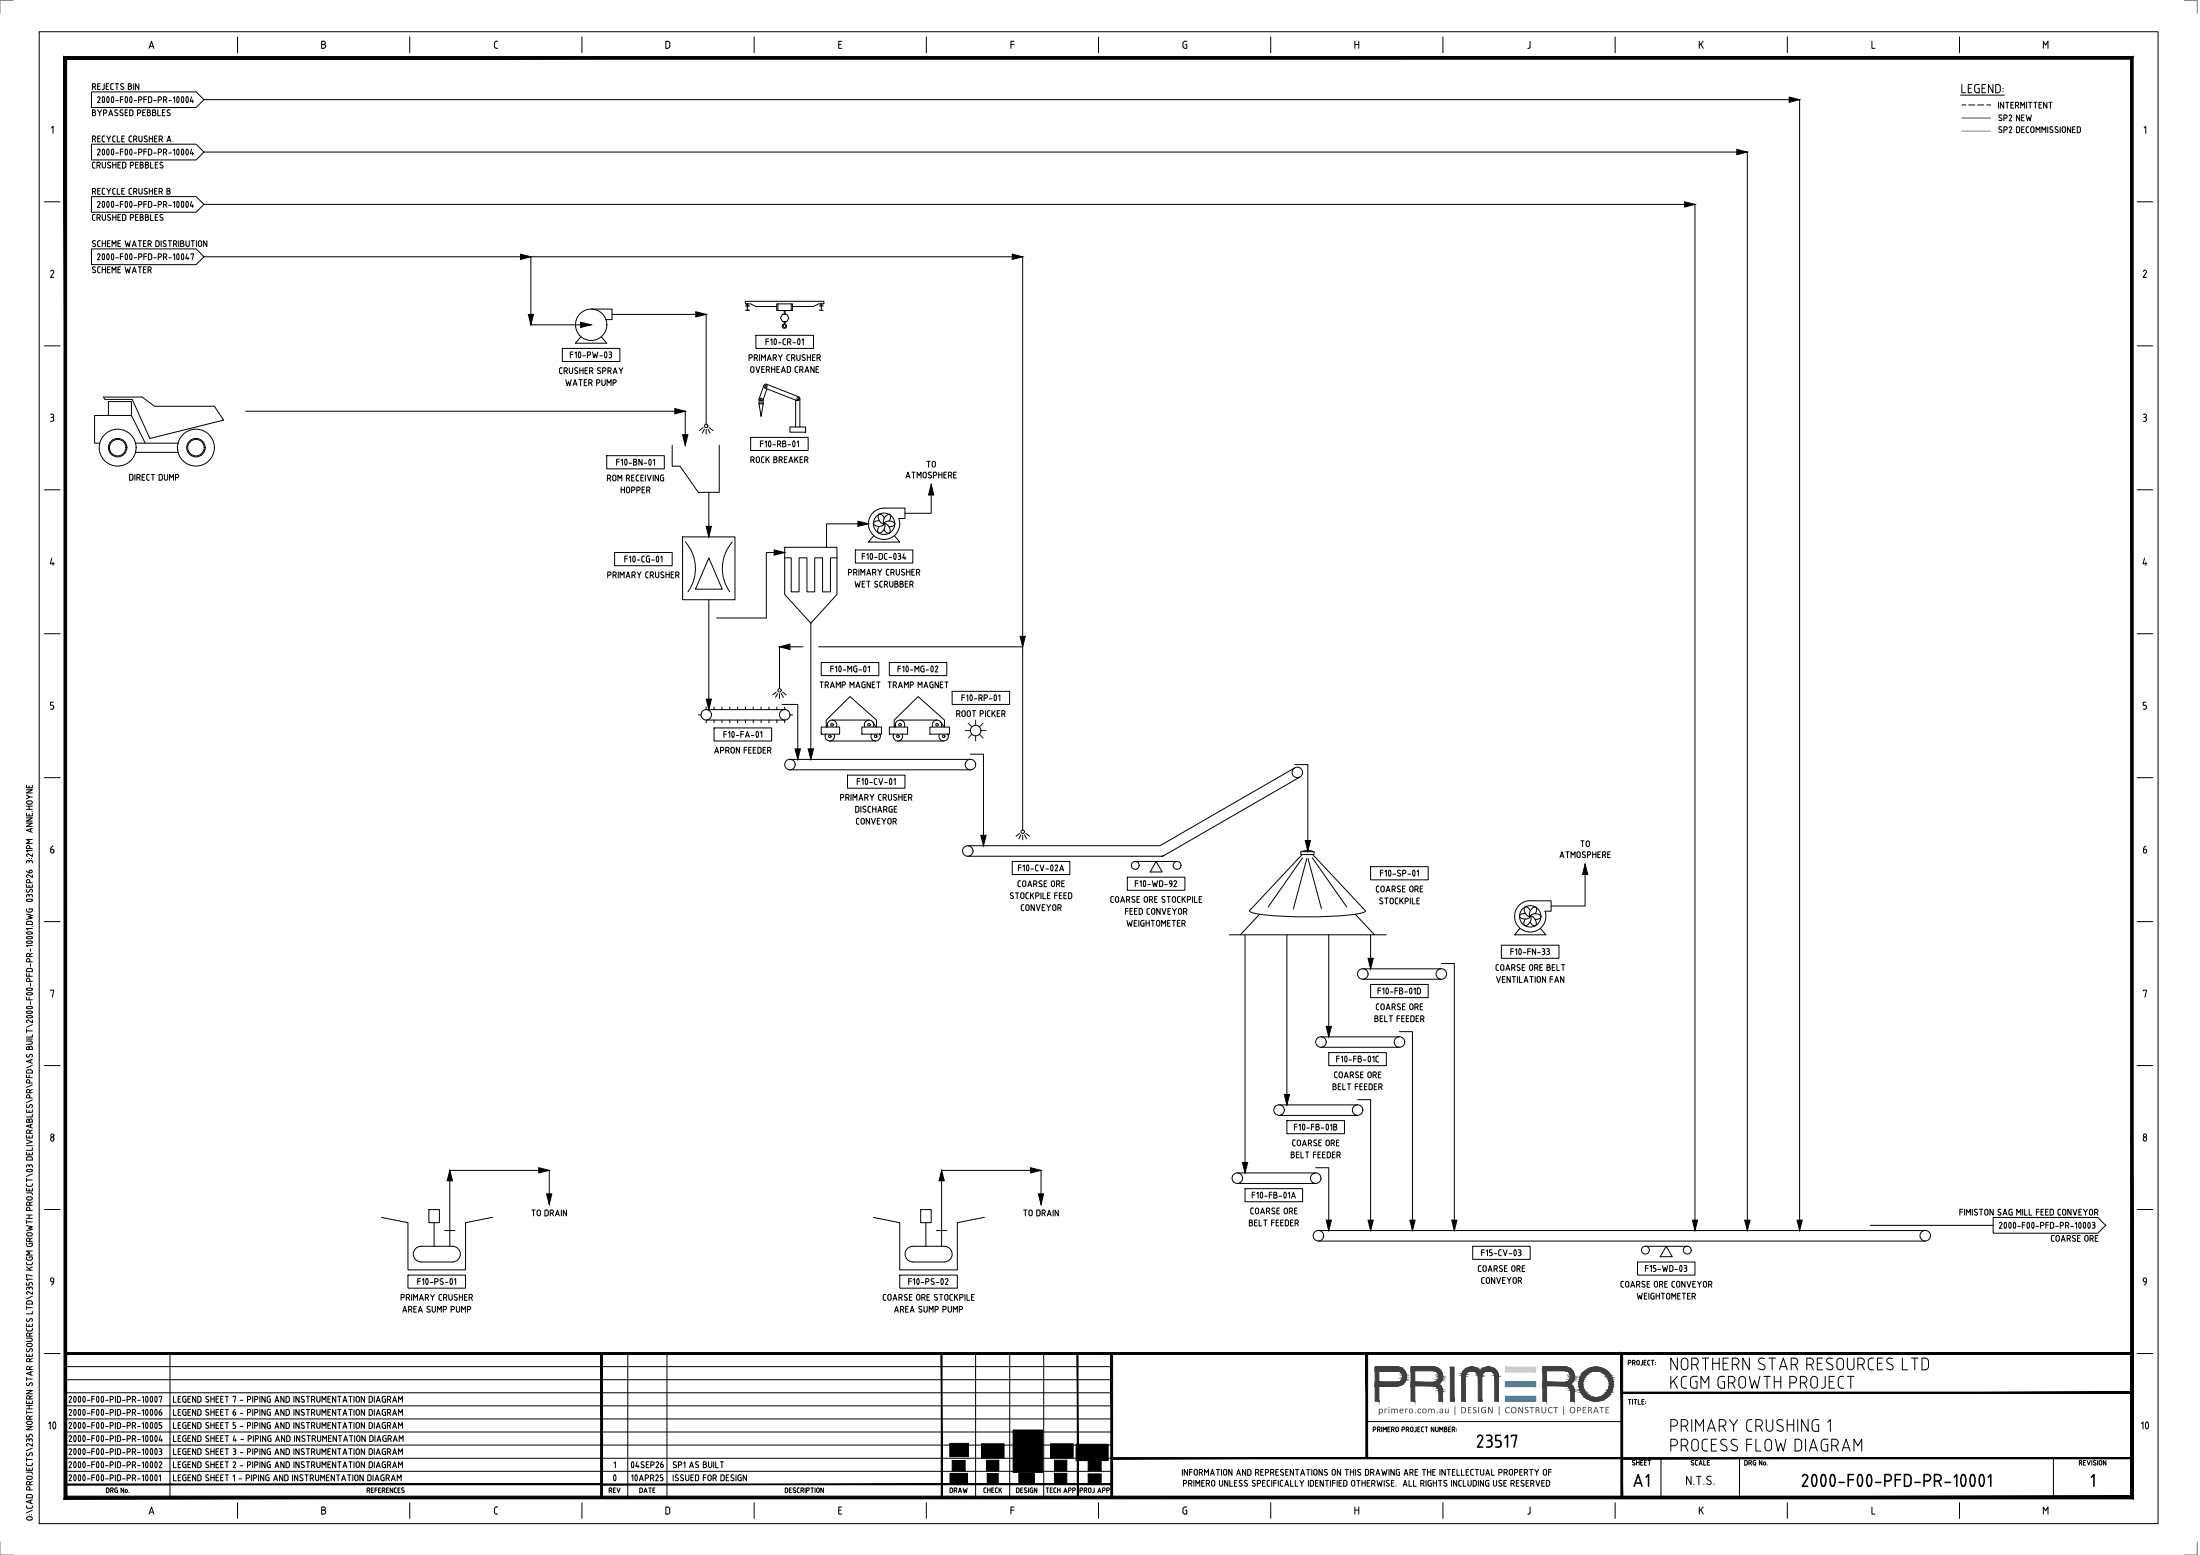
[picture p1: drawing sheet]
<svg xmlns="http://www.w3.org/2000/svg" width="841mm" height="594mm" viewBox="0 0 841 594" stroke-linecap="round" stroke-linejoin="round" font-family="sans-serif">
<g fill="none" stroke="#000" stroke-width=".38">
<path d="M15 12.1h810v570h-810zM35 35.1h40l3 3-3 3h-40zM78 38.1h610v432M749.5 36.3h16.7M35 55.1h40l3 3-3 3h-40zM78 58.1h590v412M750 40.1h1.5M752.6 40.1h2.3M756 40.1h2.4M759.5 40.1h1.5M35 75.1h40l3 3-3 3h-40zM78 78.1h570v392"/>
<path d="M35 95.1h40l3 3-3 3h-40zM78 98.1h312.9v219M202.9 98.1v26h23.1M226 118.1h8v4h-2.4M285 116.9h1.4h-.7v1.6h.7h-1.4M285.5 116.1h.3v.8h-.3zM296.9 116.1h6.1v2.5h-6.1zM296.9 117.1h-7.9l-2-1h-2.1v-1h30.1v1h-2.1l-1.9 1h-8M297.4 116.1v2.5M299.8 118.6v1.5M300.1 118.6v1.5M302.5 116.1v2.5"/>
<path d="M313.3 118.5h1.4M313.3 116.9h1.4M313.8 116.1v.8h.4v-.8h-.4M314 116.9v1.6M215 133.1h22v5h-22zM222 128.7l-2 2.4h11.9l-2-2.4M234 120.1h36v42M289 128.1h22v5h-22zM299.2 120.1h1.6l.8 1.4-.8 1.4h-1.6l-.8-1.4zM300.5 124.1a.85 .85 0 0 1-.3 1.3 .85 .85 0 0 1-1.2-.5 .85 .85 0 0 1 .7-1.1l.1-.9h.3v.8a.75 .75 0 0 0-.6 .6 .75 .75 0 0 0 .3 .8 .63 .63 0 0 0 .6-.3 .63 .63 0 0 0 0-.7h.1M39.5 151.7h14.9l4.7 3.5h22.9l3.5 5.3-28.2 7-6.8-14.9h-10.4zM41.4 158.7v-5.3h8.8v5.3"/>
<path d="M50.2 158.7h-14v10.6h1.9M50.2 158.7l5.3 10.6M93.9 157.1h168.1v13M290.2 154.3h1.6M290.2 153.9h1.6M290.2 152.7v1.6l.8 4.8 .8-4.8M290.2 152.3a.78 .78 0 0 0 .6 .9 .78 .78 0 0 0 .9-.5l.1 1.6M292.1 147.2l-1.9 5.1M293.1 146.8a.78 .78 0 0 0-1 .5 .78 .78 0 0 0 .4 1M293.1 146.8l12.2 4.7a.78 .78 0 0 1 .4 1 .78 .78 0 0 1-1 .5l-12.2-4.7M293.2 148.6l-1.5 4.1M304.2 152.8v10.3"/>
<path d="M305.8 152.3v10.8M51.8 169.3h16.3M51.8 172.8h16.3M231.9 174.1h22.1v5h-22.1zM268.8 163.4l-1.4 1.1M269.3 163.9l-.8 1.6M270 164.1v1.7M270.6 163.9l.8 1.6M271.1 163.4l1.4 1.1M275 170.1v18h-8l-7-10h-3v-8M287 167.1h21.9v5h-21.9zM302 163.1h6v2h-6z"/>
<path d="M271 188.1v17M333.5 196.1l2-1.5 1.6-.4 8.8-.1v4h-2.3a6 6 0 0 1-6.8 7.9 6 6 0 0 1-3.3-9.9zM336.1 198.9a1.59 1.59 0 0 0-2.1 1.4 2.68 2.68 0 0 0 4-.2M338.1 197.9a1.59 1.59 0 0 0-2.3-1.2 2.73 2.73 0 0 0 2.2 3.4 2.49 2.49 0 0 1 2.1-3.5 1.93 1.93 0 0 1-.2 2.5M356 185.1v11h-10.1M234.9 211.1h22.1v5h-22.1zM260.9 205.1h20.1v24h-20.1zM262 207.1a15.3 15.3 0 0 1 1 19M271 213.2l5.1 11.9h-10.2zM280 207.1a15.3 15.3 0 0 0-1 19M300 211.1h-7.1v25h-18.9M300 213.1h2.5v13h3v-13h3v13h2.9v-13h3.1v13h3v-13h2.5"/>
<path d="M300 209.1h20v18l-10 11-10-11zM327 210.1h22v5h-22zM332 200.1h-16v9M334.1 204.7l-2.1 2.4h12l-2.1-2.4M336.1 201.1a1.59 1.59 0 0 0 .1 2.6 2.93 2.93 0 0 0 1.9-3.9 2.68 2.68 0 0 1 4 .4 1.93 1.93 0 0 1-2.3 1M338 200.1a2.49 2.49 0 0 1 1.9 3.6 1.93 1.93 0 0 1-2-1.5M271 229.1v42M310 238.1v52M307 247.1h-9v16M313 247.1h77.9M313.9 253.1h22.1v5h-22.1zM340 253.1h21.9v5h-21.9z"/>
<path d="M267 273.1h1M270 276.1v-1h30v1M270 270.1v1h30v-1M273 278.1h22v5h-22zM273 270.1v1M273 275.1v1M276 270.1v1M276 275.1v1M279 270.1v1M279 275.1v1M282 270.1v1M282 275.1v1"/>
<path d="M284.9 270.1v1M284.9 275.1v1M288 270.1v1M288 275.1v1M291 270.1v1M291 275.1v1M294 270.1v1M294 275.1v1M296.8 264.4l-1.4 1.1M297 270.1v1M297 275.1v1M297.3 264.9l-.8 1.6"/>
<path d="M298 265.1v1.7M298.7 264.9l.8 1.6M299 269.1h6v21M299.2 264.4l1.3 1.1M302 273.1h1M313.9 277.8h7.1v2.7h-7.1zM315.8 277.8v-2.7l9.2-9 10.1 9v2.7M316.3 276.5l-.3 1.3M316.5 277.7a1.8 1.8 0 0 1 1.6-2.6 1.8 1.8 0 0 1 1.6 2.6M318.1 275.1h14.1M329.5 277.8h7.5v2.7h-7.5zM330.6 277.7a1.8 1.8 0 0 1 1.6-2.6 1.8 1.8 0 0 1 1.6 2.6"/>
<path d="M333.7 275.9l1.2 1.9M340 277.8h7v2.7h-7zM341.8 277.8v-2.7l9.2-9 10.1 9v2.7M342.3 276.5l-.3 1.3M342.5 277.7a1.8 1.8 0 0 1 1.6-2.6 1.8 1.8 0 0 1 1.6 2.6M344 275.1h14.2M355.5 277.8h7.5v2.7h-7.5zM356.6 277.7a1.8 1.8 0 0 1 1.6-2.6 1.8 1.8 0 0 1 1.6 2.6M359.7 275.9l1.2 1.9M364 264.1h22v5h-22zM302 294.1h69M302 290.1h69"/>
<path d="M315.6 280.5l-.1 .4M315.6 280.5a1.8 1.8 0 0 0 1.6 2.6 1.8 1.8 0 0 0 1.6-2.6M317.2 283.1h17.5M324 296.1h21.9v5h-21.9zM333.2 280.5a1.8 1.8 0 0 0 1.6 2.6 1.8 1.8 0 0 0 1.5-2.6M336.4 280.5l.1 .4M341.6 280.5l-.1 .4M341.7 280.5a1.8 1.8 0 0 0 1.6 2.6 1.8 1.8 0 0 0 1.5-2.6M343.2 283.1h17.5M359.2 280.5a1.8 1.8 0 0 0 1.5 2.6 1.8 1.8 0 0 0 1.6-2.6M362.4 280.5l.1 .4M371 288.1h5v35"/>
<path d="M494.9 293.4l-51.5 29.7h-73.4M495 292.1h5v33M497 296.9l-52 30-1.1 .2M389.8 318.4l-1.4 1.1M390.3 319l-.8 1.5M390.9 319.1v1.8M391.6 319l.9 1.5M392.2 318.4l1.3 1.1M387 329.1h22v5h-22zM431 335.1h22v5h-22zM434 329.1h16M442 329.1l2.3 4h-4.6z"/>
<path d="M445 326.9l-.9 .2h-74.1M497.3 325.4h5v1.1h-5zM497.8 326.5l-20.2 21.5M497.8 325.4a5.7 5.7 0 0 1 4.1 0M497.9 327.8l-13.1 18.8M499.6 328l-5.1 19.2M500 328l5.2 19.2M501.7 327.8l13.2 18.8M501.9 326.5l20.2 21.5-.2 .2a37 37 0 0 1-12.9 1.9 132.1 132.1 0 0 1-30.2-1.4l-1.2-.7M524 331.1h22v5h-22zM606 330.1v16h-13M470 357.1h60"/>
<path d="M476 357.1v91M481.5 349.3l-7.3 7.8M492 357.1v65M508 357.1v39M518.1 349.3l7.3 7.8M524 357.1v13M581.1 354.7l-2.1 2.4h12l-2.1-2.4M583.2 349a1.59 1.59 0 0 0-2.2 1.3 2.68 2.68 0 0 0 4-.2M585 344.1h8v4h-2.4M585 350.1a2.49 2.49 0 0 1 4.1 .1 1.93 1.93 0 0 1-2.3 1M585 350.1a2.49 2.49 0 0 1 1.9 3.6 1.93 1.93 0 0 1-2-1.5M585 344.1a6 6 0 0 0-6 6.7 6 6 0 0 0 7.3 5.1 6 6 0 0 0 4.3-7.8"/>
<path d="M585 350.1a2.49 2.49 0 0 1-2.2 3.5 1.93 1.93 0 0 1 .3-2.5M585 348a1.59 1.59 0 0 0-2.2-1.2 2.68 2.68 0 0 0 2.2 3.3M586.9 349.1a1.59 1.59 0 0 0-.1-2.6 2.68 2.68 0 0 0-1.8 3.6M521 374.1h30M521 370.1h30M524 376.1h22v5h-22zM551 368.1h5v102M574 361.1h22v5h-22zM505 396.1h30M535 394.1h5v76M505 400.1h30M508 402.1h22v5h-22z"/>
<path d="M488.9 426.1h30.1M488.9 422.1h30.1M492 428.1h22v5h-22zM519 420.1h5v50M473 452.1h30M473 448.1h30M476 454.1h22v5h-22zM503 446.1h5v24M146 465.1l10 2v18.1h22v-18.1l10-2M164 462.1h4v5h-4zM165.9 467.1v9M170 470.1h3.9"/>
<path d="M210 460.1v-13h-38v29M334 465.1l10 2v18.1h22v-18.1l10-2M352 462.1h4v5h-4zM353.9 467.1v9M358 470.1h3.9M398 460.1v-13h-38v29M504 474.1h232M504 470.1h232M563 476.1h22v5h-22zM629 476.1h16M637 476.1l2.3 4h-4.6zM715 468.1h47"/>
<path d="M762 465.1h40l3 3-3 3h-40zM156 487.1h22v5h-22zM161 482.1h12M161 482.1a2.98 2.98 0 0 1-3-3 2.98 2.98 0 0 1 3-3h12a2.98 2.98 0 0 1 3 3 2.98 2.98 0 0 1-3 3M344 487.1h22v5h-22zM349 482.1h12M349 482.1a2.98 2.98 0 0 1-3-3 2.98 2.98 0 0 1 3-3h12a2.98 2.98 0 0 1 3 3 2.98 2.98 0 0 1-3 3M626 482.1h22v5h-22z"/>
<circle cx="226" cy="124.1" r="6"/>
<circle cx="291" cy="152.5" r=".4"/>
<circle cx="292.9" cy="147.5" r=".4"/>
<circle cx="305" cy="152.3" r=".4"/>
<circle cx="45" cy="171" r="7"/>
<circle cx="45" cy="171" r="3.5"/>
<circle cx="45" cy="171" r="3.2"/>
<circle cx="74.9" cy="171" r="7"/>
<circle cx="74.9" cy="171" r="3.5"/>
<circle cx="74.9" cy="171" r="3.2"/>
<circle cx="270" cy="162.7" r=".66"/>
<circle cx="338" cy="200.1" r="4.1"/>
<circle cx="270" cy="273.1" r="2.01"/>
<circle cx="298" cy="263.7" r=".66"/>
<circle cx="300" cy="273.1" r="2.01"/>
<circle cx="318.1" cy="276.9" r=".49"/>
<circle cx="332.2" cy="276.9" r=".49"/>
<circle cx="344.1" cy="276.9" r=".49"/>
<circle cx="358.2" cy="276.9" r=".49"/>
<circle cx="373" cy="279.1" r="2.01"/>
<circle cx="302" cy="292.1" r="2.01"/>
<circle cx="317.2" cy="281.3" r=".49"/>
<circle cx="334.8" cy="281.3" r=".49"/>
<circle cx="343.3" cy="281.3" r=".49"/>
<circle cx="360.7" cy="281.3" r=".49"/>
<circle cx="371" cy="292.1" r="2.01"/>
<circle cx="496" cy="295.1" r="2.01"/>
<circle cx="391" cy="317.7" r=".66"/>
<circle cx="370" cy="325.1" r="2.01"/>
<circle cx="434" cy="330.6" r="1.5"/>
<circle cx="450" cy="330.6" r="1.5"/>
<circle cx="585" cy="350.1" r="4.1"/>
<circle cx="521" cy="372.1" r="2.01"/>
<circle cx="551" cy="372.1" r="2.01"/>
<circle cx="505" cy="398.1" r="2.01"/>
<circle cx="535" cy="398.1" r="2.01"/>
<circle cx="489" cy="424.1" r="2.01"/>
<circle cx="519" cy="424.1" r="2.01"/>
<circle cx="473" cy="450.1" r="2.01"/>
<circle cx="503" cy="450.1" r="2.01"/>
<circle cx="504" cy="472.1" r="2.01"/>
<circle cx="629" cy="477.6" r="1.5"/>
<circle cx="645" cy="477.6" r="1.5"/>
<circle cx="736" cy="472.1" r="2.01"/>
</g>
<g fill="#000" stroke="#000" stroke-width=".38">
<path d="M684 37.1l4 1-4 1zM664 57.1l4 1-4 1zM644 77.1l4 1-4 1zM199 97.1l3.9 1-3.9 1zM387 97.1l3.9 1-3.9 1zM202 120.1h2l-1.1 4zM222 123.1l4 1-4 1zM266 119.1l4 1-4 1zM258 156.1l4 1-4 1zM260.9 166.1h2.1l-1 4zM356 185.1l1 4h-2zM270 201.1h1.9l-.9 4z"/>
<path d="M296 210.1l4 1-4 1zM328 199.1l4 1-4 1zM298 247.1l4-1v2zM390 243.1h2l-1.1 4zM270 267.1h1.9l-.9 4zM304 286.1h2l-1 4zM308.9 286.1h2.1l-1 4zM374.9 319.1h2.1l-1 4zM499 321.1h2l-1 4zM606 330.1l1 4h-2zM523 366.1h2l-1 4zM507 392.1h2l-1 4z"/>
<path d="M491 418.1h2l-1 4zM172 447.1l1 4h-2.1zM206 446.1l4 1-4 1zM360 447.1l1 4h-2zM394 446.1l4 1-4 1zM475 444.1h2l-1 4zM209 456.1h1.9l-.9 4zM397 456.1h1.9l-.9 4zM507 466.1h2l-1 4zM523 466.1h2l-1 4zM539 466.1h2l-1 4zM555 466.1h2l-1 4z"/>
<path d="M647 466.1h2l-1 4zM667 466.1h2l-1 4zM687 466.1h2l-1 4z"/>
</g>
<g fill="#000">
<circle cx="146" cy="465.1" r=".19"/>
<circle cx="188" cy="465.1" r=".19"/>
<circle cx="334" cy="465.1" r=".19"/>
<circle cx="376" cy="465.1" r=".19"/>
</g>
<path d="M369 279.1h2M370.1 276.3l1.5 1.4M373 275.1v2M374.9 279.1h2.1M375.8 276.3l-1.4 1.4M371.6 280.5l-1.5 1.5M373 281.1v2M374.4 280.5l1.4 1.5" fill="none" stroke="#1a1a1a" stroke-width=".38"/>
<path d="M750 45.1h11" fill="none" stroke="#00954a" stroke-width=".38"/>
<path d="M750 50.1h11" fill="none" stroke="#ff7f00" stroke-width=".38"/>
<g fill="#3f3f3f" stroke="#3f3f3f" stroke-width=".38">
<path d="M568.5 522.3h1z"/>
<path d="M609.1 522.4h2.1z"/>
<path d="M608.1 535.1h4l-.9 .2z"/>
<path d="M525.7 522.3h9.2zM525.7 522.3h9.2z"/>
<path d="M525.7 522.3l9.8 .2zM525.7 522.3l9.8 .2z"/>
<path d="M525.7 522.5l10.4 .3-.6-.3zM525.7 522.5l10.4 .3h-10.4z"/>
<path d="M525.7 522.8l10.9 .4-.5-.4zM525.7 522.8l10.9 .4h-10.9z"/>
<path d="M525.7 523.2l11.3 .5-.4-.5zM525.7 523.2l11.3 .5h-11.3z"/>
<path d="M525.7 523.7h11.3zM525.7 523.7h11.3z"/>
<path d="M534.3 523.7h2.7zM534.3 523.7h2.7z"/>
<path d="M534.6 523.7l2.4 .1zM534.6 523.7l2.4 .1z"/>
<path d="M535 523.8l2.2 .2zM535 523.8l2.2 .2z"/>
<path d="M535.3 524l2 .3-.1-.3zM535.3 524l2 .3h-1.7zM535.6 524.3h1.7zM535.6 524.3h1.7z"/>
<path d="M535.6 524.3l1.8 .3-.1-.3zM535.6 524.3l1.8 .3h-1.6z"/>
<path d="M535.8 524.6l1.7 .3-.1-.3zM535.8 524.6l1.7 .3h-1.5z"/>
<path d="M536 524.9h1.5zM536 524.9h1.5z"/>
<path d="M536 524.9l1.6 .4-.1-.4zM536 524.9l1.6 .4h-1.4z"/>
<path d="M536.2 525.3l1.4 .2v-.2zM536.2 525.3l1.4 .2h-1.4z"/>
<path d="M536.2 525.5l1.4 .2zM536.2 525.5l1.4 .2z"/>
<path d="M536.2 525.7l1.4 .3v-.3zM536.2 525.7l1.4 .3h-1.4z"/>
<path d="M536.2 526l1.4 .2zM536.2 526l1.4 .2z"/>
<path d="M536.2 526.2l1.4 .3v-.3zM536.2 526.2l1.4 .3h-1.4z"/>
<path d="M536.2 526.5l1.3 .4 .1-.4zM536.2 526.5l1.3 .4h-1.5zM536 526.9h1.5zM536 526.9h1.5z"/>
<path d="M536 526.9l1.4 .3 .1-.3zM536 526.9l1.4 .3h-1.6z"/>
<path d="M535.8 527.2l1.5 .3 .1-.3zM535.8 527.2l1.5 .3h-1.7zM535.6 527.5h1.7zM535.6 527.5h1.7z"/>
<path d="M535.6 527.5l1.6 .2 .1-.2zM535.3 527.7l.3-.2 1.6 .2z"/>
<path d="M535.3 527.7l1.7 .2 .2-.2zM535 527.9l.3-.2 1.7 .2z"/>
<path d="M535 527.9h2zM534.6 528h2.4z"/>
<path d="M534.6 528h2.4zM534.3 528h2.7z"/>
<path d="M525.7 523.7l1.4 4.3v-4.3zM525.7 523.7l1.4 4.3h-1.4z"/>
<path d="M525.7 528h11.3zM525.7 528h11.3z"/>
<path d="M525.7 528l10.9 .5 .4-.5zM525.7 528l10.9 .5h-10.9z"/>
<path d="M525.7 528.5l10.4 .4 .5-.4zM525.7 528.5l10.4 .4h-10.4z"/>
<path d="M525.7 528.9l9.8 .3 .6-.3zM525.7 528.9l9.8 .3h-9.8z"/>
<path d="M525.7 529.2h9.8zM525.7 529.2l9.2 .2z"/>
<path d="M525.7 529.4h9.2zM525.7 529.4l8.6 .1z"/>
<path d="M525.7 529.5l1.4 5.9v-5.9zM525.7 529.5l1.4 5.9h-1.4z"/>
<path d="M539.4 522.3h9.4zM539.4 522.3h9.4z"/>
<path d="M539.4 522.3l10 .2-.6-.2zM539.4 522.3l10 .2h-10z"/>
<path d="M539.4 522.5l10.6 .3-.6-.3zM539.4 522.5l10.6 .3h-10.6z"/>
<path d="M539.4 522.8l11.1 .5-.5-.5zM539.4 522.8l11.1 .5h-11.1z"/>
<path d="M539.4 523.3l11.4 .4-.3-.4zM539.4 523.3l11.4 .4h-11.4z"/>
<path d="M548.1 523.7h2.7zM548.1 523.7h2.7z"/>
<path d="M548.5 523.7l2.4 .1zM548.5 523.7l2.4 .1z"/>
<path d="M548.7 523.8h2.2zM548.7 523.8h2.2z"/>
<path d="M548.8 523.8l2.2 .2zM548.8 523.8l2.2 .2z"/>
<path d="M549.1 524l2 .3-.1-.3zM549.1 524l2 .3h-1.7z"/>
<path d="M549.4 524.3l1.8 .1zM549.4 524.3l1.8 .1z"/>
<path d="M549.5 524.4l1.7 .2zM549.5 524.4l1.7 .2z"/>
<path d="M549.7 524.6l1.6 .3-.1-.3zM549.7 524.6l1.6 .3h-1.5z"/>
<path d="M549.8 524.9l1.6 .2zM549.8 524.9l1.6 .2z"/>
<path d="M549.9 525.1l1.5 .2v-.2zM549.9 525.1l1.5 .2h-1.4z"/>
<path d="M550 525.3l1.5 .4-.1-.4zM550 525.3l1.5 .4h-1.5z"/>
<path d="M550 525.7l1.5 .1zM550 525.7l1.5 .1z"/>
<path d="M550 525.8l1.4 .2 .1-.2zM550 525.8l1.4 .2h-1.4z"/>
<path d="M550 526l1.4 .4v-.4zM550 526l1.4 .4h-1.4z"/>
<path d="M550 526.4l1.4 .1zM550 526.4l1.4 .1z"/>
<path d="M550 526.5l1.3 .4 .1-.4zM550 526.5l1.3 .4h-1.5z"/>
<path d="M549.8 526.9l1.5 .2v-.2zM549.8 526.9l1.5 .2h-1.6z"/>
<path d="M549.7 527.1h1.6zM549.7 527.1l1.5 .1z"/>
<path d="M549.7 527.2l1.4 .3 .1-.3zM549.7 527.2l1.4 .3h-1.7z"/>
<path d="M549.4 527.5l1.6 .2 .1-.2zM549.1 527.7l.3-.2 1.6 .2z"/>
<path d="M549.1 527.7h1.9zM549.1 527.7h1.9z"/>
<path d="M549.1 527.7h1.9zM548.8 527.9h2.1z"/>
<path d="M548.8 527.9h2.1zM548.5 528h2.3z"/>
<path d="M548.5 528h2.3zM548.1 528h2.7z"/>
<path d="M539.4 523.7l1.5 4.3v-4.3zM539.4 523.7l1.5 4.3h-1.5z"/>
<path d="M539.4 528l11.2 .3 .2-.3zM539.4 528l11.2 .3h-11.2z"/>
<path d="M539.4 528.3l10.7 .5 .5-.5zM539.4 528.3l10.7 .5h-10.7z"/>
<path d="M539.4 528.8l11.2 .4-.5-.4zM539.4 528.8l11.2 .4h-11.2z"/>
<path d="M539.4 529.2l11.4 .3-.2-.3zM539.4 529.2l11.4 .3h-11.4z"/>
<path d="M548.1 529.5h2.7zM548.1 529.5h2.7z"/>
<path d="M548.4 529.5l2.5 .1zM548.4 529.5l2.5 .1z"/>
<path d="M548.8 529.6l2.2 .1zM548.8 529.6l2.2 .1z"/>
<path d="M549 529.7l2 .1zM549 529.7l2 .1z"/>
<path d="M549.1 529.8l2 .2-.1-.2zM549.1 529.8l2 .2z"/>
<path d="M549.4 530l1.8 .2-.1-.2zM549.4 530l1.8 .2h-1.6z"/>
<path d="M549.6 530.2l1.6 .1zM549.6 530.2l1.6 .1z"/>
<path d="M549.7 530.3l1.6 .2-.1-.2zM549.7 530.3l1.6 .2h-1.5z"/>
<path d="M549.8 530.5l1.6 .4-.1-.4zM549.8 530.5l1.6 .4h-1.5z"/>
<path d="M549.9 530.9l1.5 .1zM549.9 530.9l1.5 .1z"/>
<path d="M550 531l1.4 .3v-.3zM550 531l1.4 .3h-1.4z"/>
<path d="M550 531.3l1.5 .3-.1-.3zM550 531.3l1.5 .3h-1.5z"/>
<path d="M550 531.6l1.5 3.8v-3.8zM550 531.6l1.5 3.8h-1.5z"/>
<path d="M539.4 529.5l1.5 5.9v-5.9zM539.4 529.5l1.5 5.9h-1.5z"/>
<path d="M554.4 522.3l1.5 13.1v-13.1zM554.4 522.3l1.5 13.1h-1.5z"/>
<path d="M562.7 522.3h.4zM562.1 522.3h1z"/>
<path d="M562.1 522.3h1.2zM562 522.3h1.3z"/>
<path d="M568.5 522.3h1.1zM568.3 522.3h1.3z"/>
<path d="M562 522.3l1.7 .1zM561.6 522.4h2.1z"/>
<path d="M568.3 522.3l1.8 .1zM567.9 522.4h2.2z"/>
<path d="M567.9 522.4h2.3zM567.7 522.4h2.5z"/>
<path d="M561.6 522.4h2.3zM561.4 522.4h2.5z"/>
<path d="M561.4 522.4l2.9 .2zM561 522.6h3.3z"/>
<path d="M567.7 522.4l2.9 .2zM567.4 522.6h3.2z"/>
<path d="M567.4 522.6l3.3 .1zM567.2 522.7h3.5z"/>
<path d="M561 522.6l3.4 .1zM560.9 522.7h3.5z"/>
<path d="M567.2 522.7l4 .2zM566.8 522.9l.4-.2 4 .2z"/>
<path d="M560.9 522.7l3.9 .2zM560.5 522.9l.4-.2 3.9 .2z"/>
<path d="M566.8 522.9l4.4 .1zM566.7 523h4.5z"/>
<path d="M560.5 522.9l4.4 .1zM560.5 522.9l4.4 .1z"/>
<path d="M560.4 523l4.9 .3-.4-.3zM560 523.3l.4-.3 4.9 .3z"/>
<path d="M566.7 523l4.9 .3-.4-.3zM566.3 523.3l.4-.3 4.9 .3z"/>
<path d="M566.3 523.3h5.4zM566.2 523.3h5.5z"/>
<path d="M560 523.3h5.4zM560 523.3h5.4z"/>
<path d="M566.2 523.3l5.9 .4-.4-.4zM566.2 523.3l5.9 .4h-6.2z"/>
<path d="M559.9 523.3l5.8 .4-.3-.4zM559.9 523.3l5.8 .4h-6.1z"/>
<path d="M565.9 523.7h6.2zM565.9 523.7h6.2z"/>
<path d="M559.6 523.7h6.1zM559.6 523.7h6.1z"/>
<path d="M569.2 523.7l2.9 .1zM569.2 523.7l2.9 .1z"/>
<path d="M565.9 523.7h2.8zM565.9 523.7l2.4 .1z"/>
<path d="M562.9 523.7l2.9 .1zM562.9 523.7l2.9 .1z"/>
<path d="M559.6 523.7h2.8zM559.5 523.8h2.5z"/>
<path d="M565.8 523.8h2.5zM565.8 523.8h2.5z"/>
<path d="M563.3 523.8h2.5zM563.3 523.8h2.5z"/>
<path d="M569.6 523.8l2.6 .1zM569.6 523.8l2.6 .1z"/>
<path d="M563.3 523.8h5zM563.3 523.8l4.6 .1z"/>
<path d="M559.5 523.8h2.5zM559.5 523.8l2.1 .1z"/>
<path d="M570.1 523.9l2.3 .2-.2-.2zM570.1 523.9l2.3 .2z"/>
<path d="M563.8 523.9l3.7 .2 .4-.2zM563.8 523.9l3.7 .2z"/>
<path d="M559.4 523.9l1.8 .2 .4-.2zM559.4 523.9l1.8 .2h-2z"/>
<path d="M570.4 524.1h2zM570.4 524.1h2z"/>
<path d="M559.2 524.1h1.9zM559.2 524.1h2z"/>
<path d="M570.5 524.1l2 .3-.1-.3zM570.5 524.1l2 .3h-1.7z"/>
<path d="M564.1 524.1l3.1 .3 .3-.3zM564.1 524.1l3.1 .3h-2.7z"/>
<path d="M559.2 524.1l1.6 .3 .3-.3zM559.2 524.1l1.6 .3h-1.7z"/>
<path d="M559.1 524.4l1.5 .3 .2-.3zM559.1 524.4l1.5 .3h-1.6z"/>
<path d="M570.8 524.4l1.8 .3-.1-.3zM570.8 524.4l1.8 .3h-1.6z"/>
<path d="M571 524.7h1.6zM571 524.7h1.6z"/>
<path d="M564.5 524.4l2.4 .3 .3-.3zM564.5 524.4l2.4 .3h-2.2z"/>
<path d="M559 524.7h1.6zM559 524.7h1.6z"/>
<path d="M571 524.7l1.8 .4-.2-.4zM571 524.7l1.8 .4h-1.6z"/>
<path d="M564.7 524.7l2 .4 .2-.4zM564.7 524.7l2 .4h-1.8z"/>
<path d="M559 524.7l1.4 .4 .2-.4zM559 524.7l1.4 .4h-1.5z"/>
<path d="M571.2 525.1l1.6 .2v-.2zM571.2 525.1l1.6 .2h-1.5z"/>
<path d="M558.9 525.1l1.4 .2 .1-.2zM558.9 525.1l1.4 .2h-1.5z"/>
<path d="M571.3 525.3l1.5 .2v-.2zM571.3 525.3l1.5 .2h-1.4z"/>
<path d="M564.9 525.1l1.6 .4 .2-.4zM564.9 525.1l1.6 .4h-1.4z"/>
<path d="M558.8 525.3l1.4 .2 .1-.2zM558.8 525.3l1.4 .2h-1.4z"/>
<path d="M571.4 525.5l1.5 .4-.1-.4zM571.4 525.5l1.5 .4h-1.5z"/>
<path d="M565.1 525.5l1.4 .4v-.4zM565.1 525.5l1.4 .4h-1.4z"/>
<path d="M558.8 525.5l1.4 .4v-.4zM558.8 525.5l1.4 .4h-1.4z"/>
<path d="M571.4 525.9l1.5 9.5v-9.5zM571.4 525.9l1.5 9.5h-1.5z"/>
<path d="M565.1 525.9l1.4 9.5v-9.5zM565.1 525.9l1.4 9.5h-1.4z"/>
<path d="M558.8 525.9l1.4 9.5v-9.5zM558.8 525.9l1.4 9.5h-1.4z"/>
<path d="M609.1 522.4l3 .2zM608.1 522.6l1-.2 3 .2z"/>
<path d="M608.1 522.6l5 .4-1-.4zM607.1 523l1-.4 5 .4z"/>
<path d="M607.1 523l6.9 .5-.9-.5zM606.3 523.5l.8-.5 6.9 .5z"/>
<path d="M606.3 523.5l7.9 .2-.2-.2zM606.3 523.5l7.9 .2h-8.1z"/>
<path d="M610.2 523.7l4.1 .1zM610.2 523.7l4.1 .1z"/>
<path d="M606.1 523.7h4.1zM606 523.8h3.3z"/>
<path d="M611 523.8l3.6 .2-.3-.2zM611 523.8l3.6 .2h-2.7z"/>
<path d="M606 523.8l2.4 .2 .9-.2zM606 523.8l2.4 .2h-2.7z"/>
<path d="M611.9 524l2.9 .2zM611.9 524l2.9 .2z"/>
<path d="M605.7 524h2.7zM605.5 524.2h2.5z"/>
<path d="M612.3 524.2l2.6 .2-.1-.2zM612.3 524.2l2.6 .2z"/>
<path d="M605.5 524.2l2.1 .2 .4-.2zM605.5 524.2l2.1 .2h-2.3z"/>
<path d="M612.7 524.4l2.7 .5-.5-.5zM612.7 524.4l2.7 .5h-2z"/>
<path d="M605.3 524.4l1.5 .5 .8-.5zM605.3 524.4l1.5 .5h-1.9z"/>
<path d="M613.4 524.9h2zM613.4 524.9h2z"/>
<path d="M604.9 524.9h1.9zM604.8 524.9h2z"/>
<path d="M613.5 524.9l2.3 .6-.4-.6zM613.5 524.9l2.3 .6h-1.8z"/>
<path d="M604.8 524.9l1.4 .6 .6-.6zM604.8 524.9l1.4 .6h-1.7z"/>
<path d="M614 525.5l1.9 .3-.1-.3zM614 525.5l1.9 .3h-1.6z"/>
<path d="M604.5 525.5l1.5 .3 .2-.3zM604.5 525.5l1.5 .3h-1.7z"/>
<path d="M614.3 525.8l1.8 .5-.2-.5zM614.3 525.8l1.8 .5h-1.5z"/>
<path d="M604.3 525.8l1.4 .5 .3-.5zM604.3 525.8l1.4 .5h-1.6z"/>
<path d="M614.6 526.3l1.8 .5-.3-.5zM614.6 526.3l1.8 .5h-1.6z"/>
<path d="M604.1 526.3l1.4 .5 .2-.5zM604.1 526.3l1.4 .5h-1.6z"/>
<path d="M614.8 526.8l1.6 .3v-.3zM614.8 526.8l1.6 .3h-1.5z"/>
<path d="M603.9 526.8l1.4 .3 .2-.3zM603.9 526.8l1.4 .3h-1.5z"/>
<path d="M614.9 527.1l1.7 .7-.2-.7zM614.9 527.1l1.7 .7h-1.5z"/>
<path d="M603.8 527.1l1.3 .7 .2-.7zM603.8 527.1l1.3 .7h-1.4z"/>
<path d="M615.1 527.8l1.5 .1zM615.1 527.8l1.5 .1z"/>
<path d="M603.7 527.8h1.4zM603.7 527.8l1.4 .1z"/>
<path d="M615.2 527.9l1.5 .9-.1-.9zM615.2 527.9l1.5 .9h-1.5z"/>
<path d="M603.6 527.9l1.4 .9 .1-.9zM603.6 527.9l1.4 .9h-1.4z"/>
<path d="M615.2 528.8l1.4 .9 .1-.9zM615.2 528.8l1.4 .9h-1.4z"/>
<path d="M603.6 528.8l1.5 .9-.1-.9zM603.6 528.8l1.5 .9h-1.5z"/>
<path d="M615.2 529.7h1.4zM615.2 529.7l1.4 .2z"/>
<path d="M603.6 529.7l1.5 .2zM603.6 529.7l1.5 .2z"/>
<path d="M615.1 529.9l1.3 .7 .2-.7zM615.1 529.9l1.3 .7h-1.5z"/>
<path d="M603.7 529.9l1.6 .7-.2-.7zM603.7 529.9l1.6 .7h-1.5z"/>
<path d="M614.9 530.6l1.5 .2v-.2zM614.9 530.6l1.5 .2h-1.6z"/>
<path d="M603.8 530.6l1.7 .2-.2-.2zM603.8 530.6l1.7 .2h-1.6z"/>
<path d="M614.8 530.8l1.3 .6 .3-.6zM614.8 530.8l1.3 .6h-1.5z"/>
<path d="M603.9 530.8l1.8 .6-.2-.6zM603.9 530.8l1.8 .6h-1.6z"/>
<path d="M614.6 531.4l1.3 .4 .2-.4zM614.6 531.4l1.3 .4h-1.6z"/>
<path d="M604.1 531.4l1.9 .4-.3-.4zM604.1 531.4l1.9 .4h-1.7z"/>
<path d="M614.3 531.8l1.5 .3 .1-.3zM614.3 531.8l1.5 .3h-1.8z"/>
<path d="M604.3 531.8l1.9 .3-.2-.3zM604.3 531.8l1.9 .3h-1.7z"/>
<path d="M614 532.1l1.4 .6 .4-.6zM613.5 532.7l.5-.6 1.4 .6z"/>
<path d="M604.5 532.1l2.3 .6-.6-.6zM604.5 532.1l2.3 .6h-2z"/>
<path d="M613.5 532.7h1.9zM613.5 532.7h1.9z"/>
<path d="M604.8 532.7h2zM604.8 532.7h2z"/>
<path d="M613.4 532.7l1.5 .5 .5-.5zM612.7 533.2l.7-.5 1.5 .5z"/>
<path d="M604.9 532.7l2.7 .5-.8-.5zM604.9 532.7l2.7 .5h-2.3z"/>
<path d="M612.7 533.2l2.1 .3 .1-.3zM612.3 533.5l.4-.3 2.1 .3z"/>
<path d="M605.3 533.2l2.7 .3zM605.3 533.2l2.7 .3h-2.5z"/>
<path d="M612.3 533.5h2.5zM611.9 533.6h2.7z"/>
<path d="M605.5 533.5l2.9 .1zM605.5 533.5l2.9 .1z"/>
<path d="M611.9 533.6l2.4 .3 .3-.3zM611 533.9l.9-.3 2.4 .3z"/>
<path d="M605.7 533.6l3.6 .3zM605.7 533.6l3.6 .3h-3.3z"/>
<path d="M611 533.9h3.3zM610.2 533.9h4z"/>
<path d="M606 533.9h4.2zM606 533.9h4.2z"/>
<path d="M606.1 533.9l7.9 .2 .2-.2zM606.1 533.9l7.9 .2h-7.7z"/>
<path d="M606.3 534.1l6.8 .5 .9-.5zM606.3 534.1l6.8 .5h-6z"/>
<path d="M607.1 534.6l5 .5 1-.5zM607.1 534.6l5 .5h-4z"/>
<path d="M608.1 535.1l3.1 .2zM609.1 535.3h2.1z"/>
<path d="M589.8 522.3h9.3zM589.8 522.3h9.3z"/>
<path d="M589.8 522.3l9.9 .2-.6-.2zM589.8 522.3l9.9 .2h-9.9z"/>
<path d="M589.8 522.5l10.5 .3-.6-.3zM589.8 522.5l10.5 .3h-10.5z"/>
<path d="M589.8 522.8l11 .5-.5-.5zM589.8 522.8l11 .5h-11z"/>
<path d="M589.8 523.3l11.4 .4-.4-.4zM589.8 523.3l11.4 .4h-11.4z"/>
<path d="M598.5 523.7h2.7zM598.5 523.7h2.7z"/>
<path d="M598.8 523.7l2.5 .1zM598.8 523.7l2.5 .1z"/>
<path d="M599.1 523.8h2.2zM599.1 523.8h2.2z"/>
<path d="M599.2 523.8l2.1 .2zM599.2 523.8l2.1 .2z"/>
<path d="M599.5 524l2 .3-.2-.3zM599.5 524l2 .3h-1.7z"/>
<path d="M599.8 524.3l1.8 .1zM599.8 524.3l1.8 .1z"/>
<path d="M599.9 524.4l1.7 .2zM599.9 524.4l1.7 .2z"/>
<path d="M600 524.6l1.7 .3-.1-.3zM600 524.6l1.7 .3h-1.5z"/>
<path d="M600.2 524.9l1.6 .2zM600.2 524.9l1.6 .2z"/>
<path d="M600.3 525.1l1.5 .2v-.2zM600.3 525.1l1.5 .2h-1.5z"/>
<path d="M600.3 525.3l1.6 .4-.1-.4zM600.3 525.3l1.6 .4h-1.5z"/>
<path d="M600.4 525.7l1.5 .1zM600.4 525.7l1.5 .1z"/>
<path d="M600.4 525.8l1.5 .2v-.2zM600.4 525.8l1.5 .2h-1.5z"/>
<path d="M600.4 526l1.4 .4 .1-.4zM600.4 526l1.4 .4h-1.4z"/>
<path d="M600.4 526.4l1.4 .1zM600.4 526.4l1.4 .1z"/>
<path d="M600.3 526.5l1.4 .4 .1-.4zM600.3 526.5l1.4 .4h-1.5z"/>
<path d="M600.2 526.9l1.4 .2 .1-.2zM600.2 526.9l1.4 .2h-1.5z"/>
<path d="M600.1 527.1h1.5zM600.1 527.1l1.5 .1z"/>
<path d="M600 527.2l1.5 .3 .1-.3zM600 527.2l1.5 .3h-1.7z"/>
<path d="M599.8 527.5l1.6 .2 .1-.2zM599.5 527.7l.3-.2 1.6 .2z"/>
<path d="M599.5 527.7h1.9zM599.5 527.7h1.9z"/>
<path d="M599.5 527.7h1.9zM599.2 527.9h2.1z"/>
<path d="M599.2 527.9h2.1zM598.8 528h2.4z"/>
<path d="M598.8 528h2.4zM598.5 528h2.7z"/>
<path d="M589.8 523.7l1.4 4.3v-4.3zM589.8 523.7l1.4 4.3h-1.4z"/>
<path d="M589.8 528l11.2 .3 .2-.3zM589.8 528l11.2 .3h-11.2z"/>
<path d="M589.8 528.3l10.7 .5 .5-.5zM589.8 528.3l10.7 .5h-10.7z"/>
<path d="M589.8 528.8l11.2 .4-.5-.4zM589.8 528.8l11.2 .4h-11.2z"/>
<path d="M589.8 529.2l11.4 .3-.2-.3zM589.8 529.2l11.4 .3h-11.4z"/>
<path d="M598.5 529.5h2.7zM598.5 529.5h2.7z"/>
<path d="M598.8 529.5l2.5 .1zM598.8 529.5l2.5 .1z"/>
<path d="M599.1 529.6l2.2 .1zM599.1 529.6l2.2 .1z"/>
<path d="M599.4 529.7l1.9 .1zM599.4 529.7l1.9 .1z"/>
<path d="M599.4 529.8l2.1 .2-.2-.2zM599.4 529.8l2.1 .2z"/>
<path d="M599.7 530l1.9 .2-.1-.2zM599.7 530l1.9 .2h-1.6z"/>
<path d="M600 530.2l1.6 .1zM600 530.2l1.6 .1z"/>
<path d="M600 530.3l1.7 .2-.1-.2zM600 530.3l1.7 .2h-1.5z"/>
<path d="M600.2 530.5l1.6 .4-.1-.4zM600.2 530.5l1.6 .4h-1.5z"/>
<path d="M600.3 530.9l1.5 .1zM600.3 530.9l1.5 .1z"/>
<path d="M600.3 531l1.5 .3v-.3zM600.3 531l1.5 .3h-1.4z"/>
<path d="M600.4 531.3l1.5 .3-.1-.3zM600.4 531.3l1.5 .3h-1.5z"/>
<path d="M600.4 531.6l1.5 3.8v-3.8zM600.4 531.6l1.5 3.8h-1.5z"/>
<path d="M589.8 529.5l1.4 5.9v-5.9zM589.8 529.5l1.4 5.9h-1.4z"/>
</g>
<path d="M575.5 533.5l11.6 1.9v-1.9zM575.5 533.5l11.6 1.9h-11.6z" fill="#007bc2" stroke="#007bc2" stroke-width=".38"/>
<path d="M575.5 522.3l11.6 1.9v-1.9zM575.5 522.3l11.6 1.9h-11.6z" fill="#9ad3f4" stroke="#9ad3f4" stroke-width=".38"/>
<path d="M575.5 527.9l11.6 1.9v-1.9zM575.5 527.9l11.6 1.9h-11.6z" fill="#00a8e6" stroke="#00a8e6" stroke-width=".38"/>
<g fill="none" stroke="#3f3f3f" stroke-width=".38">
<circle cx="610.2" cy="528.8" r="6.5"/>
<circle cx="610.2" cy="528.8" r="5.1"/>
</g>
<g fill="#3f3f3f">
<path d="M611.4 537.6h1.8l-.7 .2-.1 2.1h-.2v-2.1h-.7z"/>
<path d="M613.8 537.6h1.3v.2h-1v.7l.8 .1v.2h-.8v.9h1v.2l-1.4-.1z"/>
<path d="M607.1 537.6l.7-.1 .7 .3v.6l-.4 .3 .6 1.2h-.3l-.6-1h-.4v1h-.3zM607.4 537.8v.8l.8-.1-.1-.6z"/>
<path d="M609.9 537.6h.4l.8 2.3h-.3l-.2-.6h-1l-.2 .6h-.3zM610.1 537.9l-.4 1.1h.8z"/>
</g>
<g fill="#000" stroke="#000" stroke-width=".38">
<path d="M363.1 551.4h7.1v5.1h-7.1zM375.2 551.7h8.5v5.2h-8.5zM401.6 551.7h8.5v5.2h-8.5zM411.4 551.8h12.2v6.2h-12.2zM363.2 562.9h6.7v4h-6.7zM364 558h5v3.9h-5zM377.1 557.9h4.7v4.1h-4.7zM377.4 563h4.2v3.9h-4.2zM387.3 546.3h11.2v16.2h-11.2zM389.5 563h5.9v3.9h-5.9zM389.5 558h5.9v3.9h-5.9zM403.1 562.9h4.7v4.1h-4.7z"/>
<path d="M403.1 557.9h4.7v4.1h-4.7zM416 563.1h4.9v3.8h-4.9zM416 558.1h4.9v3.8h-4.9z"/>
<path d="M25 516.7v.8l790-.8zM25 517.5l790-.8v.8z"/>
<path d="M229.6 517.1l.7 55v-55zM229.6 517.1l.7 55h-.7z"/>
<path d="M359.8 517.1l.3 55v-55zM359.8 517.1l.3 55h-.3z"/>
<path d="M411.8 517.1l.3 55v-55zM411.8 517.1l.3 55h-.3z"/>
<path d="M424.6 517.1l.7 55v-55zM424.6 517.1l.7 55h-.7z"/>
<path d="M522.1 517.1l.7 40v-40zM522.1 517.1l.7 40h-.7z"/>
<path d="M619.6 516.7l.7 .8 195-.8zM620.3 517.5l195-.8-.7 .8zM815.3 516.7l-.7 .8 .7 54.9zM814.6 517.5l.7 54.9-.7-.6zM619.6 572.4h195.7l-.7-.6zM619.6 572.4l.7-.6h194.3zM619.6 516.7v55.7l.7-.6zM619.6 516.7l.7 .8v54.3z"/>
<path d="M620 531.8v.6l195-.6zM620 532.4l195-.6v.6z"/>
<path d="M425 556.9v.4l195-.4zM425 557.3l195-.4v.4z"/>
<path d="M620 556.9v.4l195-.4zM620 557.3l195-.4v.4z"/>
<path d="M25 566.9v.3l205-.3zM25 567.2l205-.3v.3z"/>
<path d="M25.5 571.6l-1 1 790-1zM24.5 572.6l790-1 1 1zM814.5 22.6v549l1 1zM815.5 21.6v551l-1-550zM25.5 22.6h789l1-1zM24.5 21.6h791l-790 1zM24.5 21.6l1 550v-549zM24.5 21.6l1 550-1 1z"/>
<path d="M230 567.2h195v-.3zM230 566.9h195l-195 .3z"/>
</g>
<g fill="none" stroke="#000" stroke-width=".38">
<path d="M90.8 14.1v6M156.6 14.1v6M222.5 14.1v6M288.3 14.1v6M354.1 14.1v6M419.9 14.1v6M485.8 14.1v6M551.6 14.1v6M617.4 14.1v6M683.3 14.1v6M749.1 14.1v6M17 77.1h6"/>
<path d="M817 77.1h6M17 132.1h6M817 132.1h6M17 187.1h6M817 187.1h6M17 242.1h6M817 242.1h6M17 297.1h6M817 297.1h6M17 352.1h6M817 352.1h6M17 407.1h6"/>
<path d="M817 407.1h6M17 462.1h6M817 462.1h6M17 517.1h6M65 517.1v55M240 517.1v55M255 517.1v55M373 517.1v55M386 517.1v55M399 517.1v55M817 517.1h6M25 522.1h400"/>
<path d="M25 527.1h400M25 532.1h400M25 537.1h400M25 542.1h400M25 547.1h400M25 552.1h400M25 557.1h400M522.5 543.1h97.5M635 557.1v15M665 557.1v15M785 557.1v15M25 562.1h400"/>
<path d="M90.8 574.1v6M156.6 574.1v6M222.5 574.1v6M288.3 574.1v6M354.1 574.1v6M419.9 574.1v6M485.8 574.1v6M551.6 574.1v6M617.4 574.1v6M683.3 574.1v6M749.1 574.1v6"/>
</g>
<path d="M5 .1h-5v5M835 .1h5v5M0 589.1v5h5M840 589.1v5h-5" fill="none" stroke="#767676" stroke-width=".38"/>
<g font-size="7">
<text x="638" y="523.6">NORTHERN STAR RESOURCES LTD</text>
<text x="638" y="530.6">KCGM GROWTH PROJECT</text>
<text x="638" y="547.1">PRIMARY CRUSHING 1</text>
<text x="564" y="553.1">23517</text>
<text x="638" y="554.6">PROCESS FLOW DIAGRAM</text>
<text x="624" y="568.1">A1</text>
<text x="688.3" y="568.1">2000-F00-PFD-PR-10001</text>
<text x="798.7" y="568.1">1</text>
</g>
<g font-size="4.9">
<text x="749.5" y="35.6">LEGEND:</text>
<text x="644.2" y="567.4">N.T.S.</text>
</g>
<g font-size="4.2">
<text x="56.6" y="18.6">A</text>
<text x="122.5" y="18.6">B</text>
<text x="188.6" y="18.6">C</text>
<text x="254.1" y="18.6">D</text>
<text x="320.2" y="18.6">E</text>
<text x="386" y="18.6">F</text>
<text x="451.7" y="18.6">G</text>
<text x="517.5" y="18.6">H</text>
<text x="583.6" y="18.6">J</text>
<text x="649.1" y="18.6">K</text>
<text x="715.1" y="18.6">L</text>
<text x="780.7" y="18.6">M</text>
<text x="19.2" y="51.1">1</text>
<text x="819.2" y="51.1">1</text>
<text x="18.9" y="106.1">2</text>
<text x="818.9" y="106.1">2</text>
<text x="18.9" y="161.1">3</text>
<text x="818.9" y="161.1">3</text>
<text x="18.8" y="216.1">4</text>
<text x="818.8" y="216.1">4</text>
<text x="18.9" y="271.1">5</text>
<text x="818.9" y="271.1">5</text>
<text x="18.9" y="326.1">6</text>
<text x="818.9" y="326.1">6</text>
<text x="18.9" y="381.1">7</text>
<text x="818.9" y="381.1">7</text>
<text x="18.9" y="436.1">8</text>
<text x="818.9" y="436.1">8</text>
<text x="18.9" y="491.1">9</text>
<text x="818.9" y="491.1">9</text>
<text x="18.2" y="546.1">10</text>
<text x="818.2" y="546.1">10</text>
<text x="56.6" y="578.6">A</text>
<text x="122.5" y="578.6">B</text>
<text x="188.6" y="578.6">C</text>
<text x="254.1" y="578.6">D</text>
<text x="320.2" y="578.6">E</text>
<text x="386" y="578.6">F</text>
<text x="451.7" y="578.6">G</text>
<text x="517.5" y="578.6">H</text>
<text x="583.6" y="578.6">J</text>
<text x="649.1" y="578.6">K</text>
<text x="715.1" y="578.6">L</text>
<text x="780.7" y="578.6">M</text>
</g>
<text font-size="3.8" fill="#3f3f3f" x="526.8" y="539.9">primero.com.au | DESIGN | CONSTRUCT | OPERATE</text>
<g font-size="3.5">
<text x="35" y="34.3">REJECTS BIN</text>
<text x="36.9" y="39.3">2000-F00-PFD-PR-10004</text>
<text x="763.6" y="41.5">INTERMITTENT</text>
<text x="35" y="44.3">BYPASSED PEBBLES</text>
<text x="763.7" y="46.3">SP2 NEW</text>
<text x="763.7" y="50.8">SP2 DECOMMISSIONED</text>
<text x="35" y="54.3">RECYCLE CRUSHER A</text>
<text x="36.9" y="59.4">2000-F00-PFD-PR-10004</text>
<text x="35" y="64.4">CRUSHED PEBBLES</text>
<text x="35" y="74.4">RECYCLE CRUSHER B</text>
<text x="36.9" y="79.3">2000-F00-PFD-PR-10004</text>
<text x="35" y="84.3">CRUSHED PEBBLES</text>
<text x="35" y="94.3">SCHEME WATER DISTRIBUTION</text>
<text x="36.9" y="99.3">2000-F00-PFD-PR-10047</text>
<text x="35" y="104.4">SCHEME WATER</text>
<text x="292.5" y="131.8">F10-CR-01</text>
<text x="217.7" y="136.8">F10-PW-03</text>
<text x="286" y="137.9">PRIMARY CRUSHER</text>
<text x="213.5" y="142.9">CRUSHER SPRAY</text>
<text x="286.6" y="142.4">OVERHEAD CRANE</text>
<text x="215.9" y="147.4">WATER PUMP</text>
<text x="290.3" y="170.8">F10-RB-01</text>
<text x="235.3" y="177.8">F10-BN-01</text>
<text x="286.7" y="176.9">ROCK BREAKER</text>
<text x="353.9" y="178.6">TO</text>
<text x="49.2" y="183.6">DIRECT DUMP</text>
<text x="231.8" y="183.9">ROM RECEIVING</text>
<text x="345.9" y="182.8">ATMOSPHERE</text>
<text x="237.1" y="188.4">HOPPER</text>
<text x="238.5" y="214.9">F10-CG-01</text>
<text x="329.2" y="213.8">F10-DC-034</text>
<text x="231.9" y="220.9">PRIMARY CRUSHER</text>
<text x="324" y="219.9">PRIMARY CRUSHER</text>
<text x="326.5" y="224.5">WET SCRUBBER</text>
<text x="317.2" y="256.9">F10-MG-01</text>
<text x="342.9" y="256.9">F10-MG-02</text>
<text x="313.1" y="262.9">TRAMP MAGNET TRAMP MAGNET</text>
<text x="367.3" y="267.9">F10-RP-01</text>
<text x="365.3" y="273.9">ROOT PICKER</text>
<text x="276.4" y="281.8">F10-FA-01</text>
<text x="272.8" y="287.9">APRON FEEDER</text>
<text x="327.3" y="299.9">F10-CV-01</text>
<text x="321" y="305.9">PRIMARY CRUSHER</text>
<text x="326.7" y="310.4">DISCHARGE</text>
<text x="327" y="315">CONVEYOR</text>
<text x="604" y="323.6">TO</text>
<text x="596" y="327.8">ATMOSPHERE</text>
<text x="389" y="332.8">F10-CV-02A</text>
<text x="527.3" y="334.8">F10-SP-01</text>
<text x="388.8" y="338.9">COARSE ORE</text>
<text x="433.6" y="338.9">F10-WD-92</text>
<text x="525.8" y="340.9">COARSE ORE</text>
<text x="385.8" y="343.5">STOCKPILE FEED</text>
<text x="390" y="348">CONVEYOR</text>
<text x="424.3" y="344.9">COARSE ORE STOCKPILE</text>
<text x="527" y="345.5">STOCKPILE</text>
<text x="429.9" y="349.5">FEED CONVEYOR</text>
<text x="430.5" y="354">WEIGHTOMETER</text>
<text x="577.2" y="364.8">F10-FN-33</text>
<text x="571.5" y="370.9">COARSE ORE BELT</text>
<text x="571.7" y="375.5">VENTILATION FAN</text>
<text x="526.4" y="379.9">F10-FB-01D</text>
<text x="525.8" y="385.9">COARSE ORE</text>
<text x="525.2" y="390.5">BELT FEEDER</text>
<text x="510.6" y="405.9">F10-FB-01C</text>
<text x="509.8" y="411.9">COARSE ORE</text>
<text x="509.2" y="416.4">BELT FEEDER</text>
<text x="494.5" y="431.9">F10-FB-01B</text>
<text x="493.8" y="437.9">COARSE ORE</text>
<text x="493.2" y="442.5">BELT FEEDER</text>
<text x="478.3" y="457.8">F10-FB-01A</text>
<text x="202.9" y="464.7">TO DRAIN</text>
<text x="390.9" y="464.7">TO DRAIN</text>
<text x="477.8" y="463.9">COARSE ORE</text>
<text x="748.8" y="464.4">FIMISTON SAG MILL FEED CONVEYOR</text>
<text x="477.2" y="468.5">BELT FEEDER</text>
<text x="763.9" y="469.4">2000-F00-PFD-PR-10003</text>
<text x="566" y="479.9">F15-CV-03</text>
<text x="783.8" y="474.4">COARSE ORE</text>
<text x="564.8" y="485.9">COARSE ORE</text>
<text x="628.7" y="485.9">F15-WD-03</text>
<text x="159.3" y="490.9">F10-PS-01</text>
<text x="347" y="490.9">F10-PS-02</text>
<text x="566" y="490.5">CONVEYOR</text>
<text x="619.3" y="491.9">COARSE ORE CONVEYOR</text>
<text x="153" y="496.9">PRIMARY CRUSHER</text>
<text x="337.3" y="496.9">COARSE ORE STOCKPILE</text>
<text x="625.5" y="496.5">WEIGHTOMETER</text>
<text x="153.6" y="501.5">AREA SUMP PUMP</text>
<text x="341.6" y="501.5">AREA SUMP PUMP</text>
<text x="26" y="535.9">2000-F00-PID-PR-10007</text>
<text x="66" y="535.9">LEGEND SHEET 7 - PIPING AND INSTRUMENTATION DIAGRAM</text>
<text x="26" y="545.9">2000-F00-PID-PR-10005</text>
<text x="26" y="540.9">2000-F00-PID-PR-10006</text>
<text x="66" y="545.9">LEGEND SHEET 5 - PIPING AND INSTRUMENTATION DIAGRAM</text>
<text x="66" y="540.9">LEGEND SHEET 6 - PIPING AND INSTRUMENTATION DIAGRAM</text>
<text x="26" y="550.9">2000-F00-PID-PR-10004</text>
<text x="66" y="550.9">LEGEND SHEET 4 - PIPING AND INSTRUMENTATION DIAGRAM</text>
<text x="26" y="555.9">2000-F00-PID-PR-10003</text>
<text x="66" y="555.9">LEGEND SHEET 3 - PIPING AND INSTRUMENTATION DIAGRAM</text>
<text x="26" y="560.8">2000-F00-PID-PR-10002</text>
<text x="66" y="560.8">LEGEND SHEET 2 - PIPING AND INSTRUMENTATION DIAGRAM</text>
<text x="234.4" y="560.8">1</text>
<text x="240.9" y="560.8">04SEP26</text>
<text x="257" y="560.8">SP1 AS BUILT</text>
<text x="451.6" y="563.8">INFORMATION AND REPRESENTATIONS ON THIS DRAWING ARE THE INTELLECTUAL PROPERTY OF</text>
<text x="26" y="565.8">2000-F00-PID-PR-10001</text>
<text x="66" y="565.8">LEGEND SHEET 1 - PIPING AND INSTRUMENTATION DIAGRAM</text>
<text x="234.1" y="565.8">0</text>
<text x="241" y="565.8">10APR25</text>
<text x="257" y="565.8">ISSUED FOR DESIGN</text>
<text x="452" y="568">PRIMERO UNLESS SPECIFICALLY IDENTIFIED OTHERWISE. ALL RIGHTS INCLUDING USE RESERVED</text>
<text x="12.5" y="581.3" transform="rotate(-90 12.5 581.3)">O:\CAD PROJECTS\235 NORTHERN STAR RESOURCES LTD\23517 KCGM GROWTH PROJECT\03 DELIVERABLES\PR\PFD\AS BUILT\2000-F00-PFD-PR-10001.DWG 03SEP26 3:21PM ANNE.HOYNE</text>
</g>
<g font-size="2.8">
<text x="622.2" y="521.6">PROJECT:</text>
<text x="622.2" y="536.6">TITLE:</text>
<text x="524.7" y="547.1">PRIMERO PROJECT NUMBER:</text>
<text x="623.7" y="559.8">SHEET</text>
<text x="646.2" y="559.8">SCALE</text>
<text x="666.7" y="559.8">DRG No.</text>
<text x="794.6" y="559.8">REVISION</text>
<text x="40.4" y="570.3">DRG No.</text>
<text x="140" y="570.3">REFERENCES</text>
<text x="232.6" y="570.3">REV</text>
<text x="244.3" y="570.3">DATE</text>
<text x="299.9" y="570.3">DESCRIPTION</text>
<text x="362.9" y="570.3">DRAW</text>
<text x="375.8" y="570.3">CHECK</text>
<text x="388.3" y="570.3">DESIGN</text>
<text x="399.6" y="570.3">TECH APP</text>
<text x="412.6" y="570.3">PROJ APP</text>
</g>
</svg>
